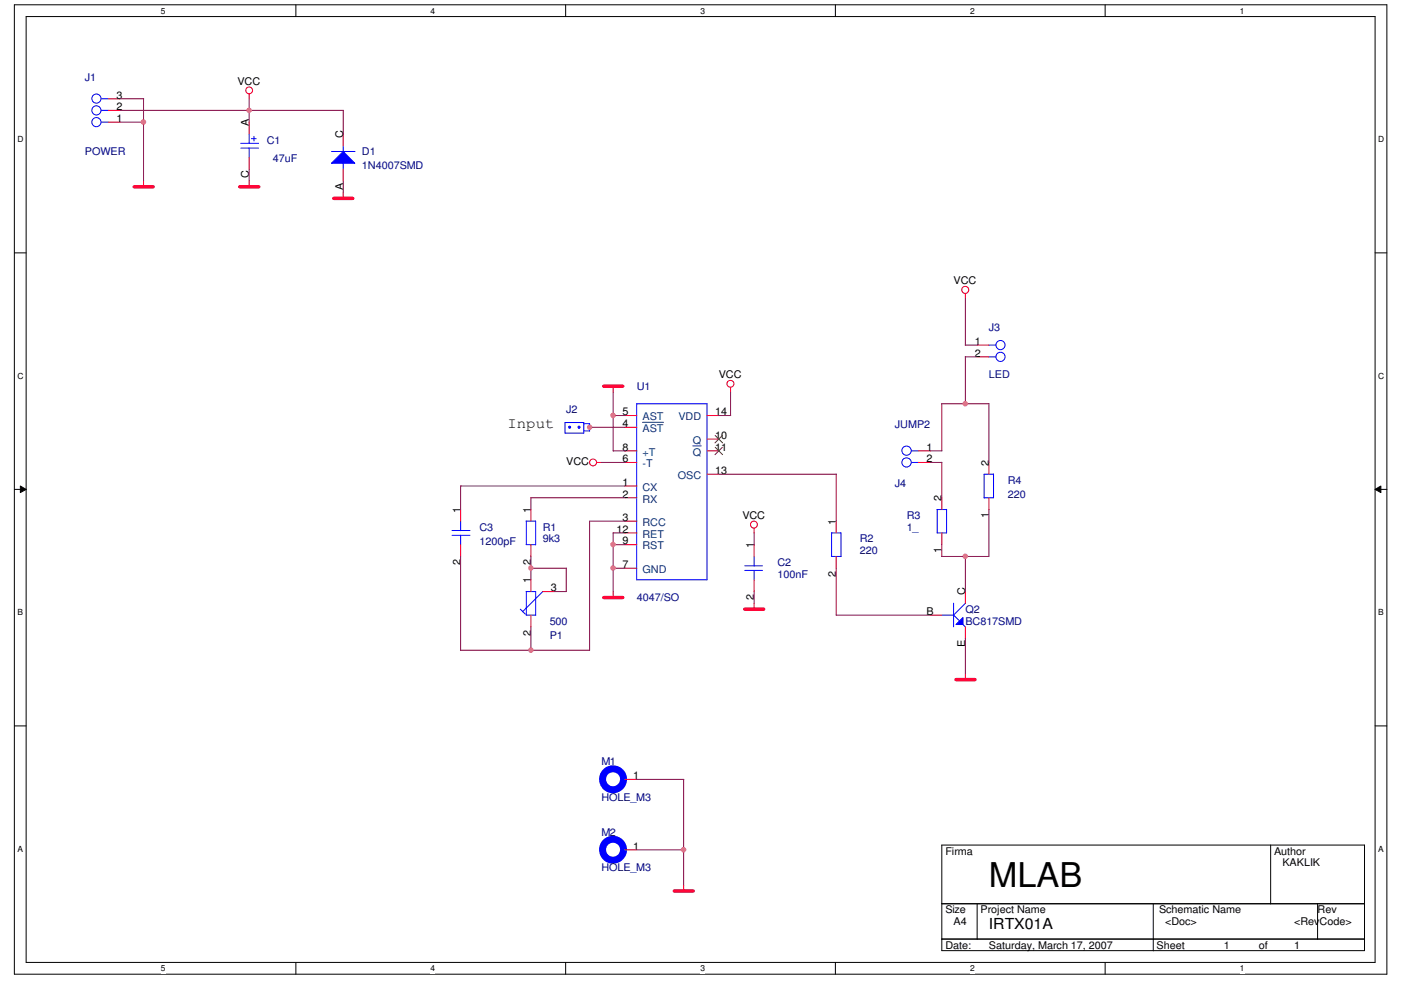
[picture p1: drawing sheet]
<svg xmlns="http://www.w3.org/2000/svg" width="297mm" height="210mm" viewBox="0 0 297 210" stroke-linecap="round" stroke-linejoin="round" font-family="sans-serif">
<path d="M3 1h291v205.6h-291zM5.5 3.5h286v200.6h-286z" fill="none" stroke="#000" stroke-width=".21"/>
<g fill="#fff">
<path d="M34.1 1.3h1v2h-1z"/>
<path d="M34.1 204.4h1v2h-1z"/>
</g>
<path d="M62.7 1v2.5M62.7 204.1v2.5" fill="none" stroke="#000" stroke-width=".21"/>
<g fill="#fff">
<path d="M91.3 1.3h1v2h-1z"/>
<path d="M91.3 204.4h1v2h-1z"/>
</g>
<path d="M119.9 1v2.5M119.9 204.1v2.5" fill="none" stroke="#000" stroke-width=".21"/>
<g fill="#fff">
<path d="M148.5 1.3h1v2h-1z"/>
<path d="M148.5 204.4h1v2h-1z"/>
</g>
<path d="M177.1 1v2.5M177.1 204.1v2.5" fill="none" stroke="#000" stroke-width=".21"/>
<g fill="#fff">
<path d="M205.7 1.3h1v2h-1z"/>
<path d="M205.7 204.4h1v2h-1z"/>
</g>
<path d="M234.3 1v2.5M234.3 204.1v2.5" fill="none" stroke="#000" stroke-width=".21"/>
<g fill="#fff">
<path d="M262.9 1.3h1v2h-1z"/>
<path d="M262.9 204.4h1v2h-1z"/>
<path d="M3.7 28.6h1.2v2h-1.2z"/>
<path d="M292.2 28.6h1.3v2h-1.3z"/>
<path d="M3.7 78.7h1.2v2h-1.2z"/>
<path d="M292.2 78.7h1.3v2h-1.3z"/>
</g>
<path d="M3 53.6h2.5M291.5 53.6h2.5" fill="none" stroke="#000" stroke-width=".21"/>
<g fill="#fff">
<path d="M3.7 128.9h1.1v2h-1.1z"/>
<path d="M292.2 128.9h1.1v2h-1.1z"/>
</g>
<path d="M3 103.8h2.5M4.3 103.1l1.2 .7-1.2 .7zM291.5 103.8l1.3-.7v1.4zM291.5 103.8h2.5" fill="none" stroke="#000" stroke-width=".21"/>
<path d="M4.3 103.1l1.2 .7-1.2 .7zM291.5 103.8l1.3-.7v1.4z" fill="#000"/>
<g fill="#fff">
<path d="M3.7 179h1.1v2h-1.1z"/>
<path d="M292.2 179h1.1v2h-1.1z"/>
</g>
<path d="M3 154h2.5M291.5 154h2.5M199.7 179.2h89.6v22.4h-89.6zM269.4 179.2v12.5M199.7 191.7h89.6M199.7 199.2h89.6M207.2 191.7v7.5M244.5 191.7v10M279.4 191.7v7.5" fill="none" stroke="#000" stroke-width=".21"/>
<g fill="none" stroke="#f00" stroke-width=".21">
<path d="M52.8 19.9v1.1M30.4 38.4v1.3M52.8 38.4v1.3M72.8 40.9v1.2M204.7 62.2v1M126.5 98.1h1M130 81.9v1.3M154.9 82.1v1.1M159.9 112v1M130 125.5v1.3M159.9 128v1.2M204.7 142.9v1.3"/>
<path d="M144.9 187.7v1.3"/>
<circle cx="52.8" cy="19.2" r=".72"/>
<circle cx="204.7" cy="61.5" r=".75"/>
<circle cx="125.7" cy="98.1" r=".74"/>
<circle cx="154.9" cy="81.4" r=".74"/>
<circle cx="159.8" cy="111.3" r=".73"/>
</g>
<path d="M28.4 39.6h4.1M50.8 39.6h4.1M70.8 42.1h4M128 81.9h4M128 126.7h4M157.9 129.2h4M202.7 144.1h4M143 189h4" fill="none" stroke="#f00" stroke-width=".72"/>
<path d="M119.8 89.6h4v2.3h-4zM123.7 89.9h1.3v1.5M123.7 91.4h1.3" fill="none" stroke="#00f" stroke-width=".21"/>
<path d="M122.6 90.4h.3v.4h-.3z" fill-rule="evenodd" fill="#00f"/>
<path d="M122.6 90.4h.3v.4h-.3z" fill="none" stroke="#00f" stroke-width=".21"/>
<path d="M120.6 90.4h.3v.4h-.3z" fill-rule="evenodd" fill="#00f"/>
<g fill="none" stroke="#00f" stroke-width=".21">
<path d="M209.6 73.2h1.6M209.6 75.7h1.6M120.6 90.4h.3v.4h-.3zM135 85.6h14.9v37.4h-14.9zM193.2 95.6h1.6M193.2 98.1h1.6M95.8 112.5h3.8M95.8 113.5h3.8M97.7 110.5v2.1M97.7 113.5v2.1M159.9 118v2.1M176.3 113h2v5.1l-2-.1z"/>
<path d="M198.7 108.1h2M198.7 108.1v5M200.7 108v5h-2M110.3 129.2l1.1 1.1M111.5 125.5h2.1v5h-2.1M111.6 125.4v5.1M115.1 125.5l-4.3 4.3M157.9 120h3.8M157.9 121h3.8M159.9 121v2M132.2 165.3h.3M132.2 180.3h.3"/>
<circle cx="212.1" cy="73.2" r=".97"/>
<circle cx="212.1" cy="75.7" r=".97"/>
<circle cx="192.2" cy="98.1" r=".99"/>
<circle cx="192.2" cy="95.6" r=".99"/>
</g>
<g fill="none" stroke="#f00" stroke-width=".21">
<path d="M207.2 73.2h2.5M207.2 75.7h2.5M125 90.6h.1M132.5 88.1h2.5M132.5 90.6h2.5M132.5 98.1h2.5M132.5 95.6h2.5M149.9 88.1h2.5M149.9 95.6h2.5M149.9 93.1h2.5M194.7 98.1h2.5M194.7 95.6h2.5"/>
<path d="M97.7 108.1v2.4M97.7 115.5v2.5M132.5 103.1h2.5M132.5 105.6h2.5M132.5 110.5h2.5M132.5 113h2.5M132.5 115.5h2.5M149.9 100.6h2.5M159.9 115.5v2.5M177.3 110.5v2.5M177.3 118v2.5M199.7 105.6v2.5"/>
<path d="M199.7 113v2.5M112.6 123v2.5M112.6 130.5v2.5M115.1 125.5h2.5M132.5 120.5h2.5M159.9 123v2.5M132.5 165.3h2.5M132.5 180.3h2.5"/>
</g>
<path d="M136.2 89.6h4.5M146.9 94.6h1.8" fill="none" stroke="#004080" stroke-width=".21"/>
<path d="M151.6 92.4l1.6 1.5M151.6 94.9l1.6 1.5M153.2 92.4l-1.6 1.5M153.2 94.9l-1.6 1.5" fill="none" stroke="#804000" stroke-width=".21"/>
<g fill="none" stroke="#00f" stroke-width="1.5">
<circle cx="130" cy="165.3" r="2.23"/>
<circle cx="130" cy="180.2" r="2.23"/>
</g>
<path d="M202.7 132.5l1.5-1.5v1.5z" fill="#00f"/>
<g fill="none" stroke="#00f" stroke-width=".21">
<path d="M21.5 25.9h1.5M21.5 23.4h1.5M21.5 21h1.5M51.1 30.4h3.7M51.1 31.4h3.7M52.8 28.4v2M52.8 31.4v2M53.3 29.4h1M53.8 28.9v1M70.3 32.1h5M72.8 30.9v1.2M111.5 110.5h2.1v5.1l-2.1-.1"/>
<path d="M111.6 110.5v5M208.6 100.6h2M208.7 100.6v5M210.6 100.5v5.1h-2M199.7 130.5h2.5M202.2 127.9v5.1M202.7 132.5l1.5-1.5v1.5zM204.1 132.4l.6 .6M204.7 128l-2.6 2.5 1.4 1.2"/>
<circle cx="20.4" cy="25.9" r=".97"/>
<circle cx="20.4" cy="23.4" r=".97"/>
<circle cx="20.4" cy="20.9" r=".97"/>
</g>
<path d="M23 25.9h2.4M23 23.4h2.4M23 21h2.4M52.8 25.9v2.5M52.8 33.4v2.5M209.7 98.1v2.5M112.6 108.1v2.4M112.6 115.5v2.5M209.7 105.6v2.5M197.2 130.5h2.5M204.7 125.5v2.5M204.7 133v2.4" fill="none" stroke="#f00" stroke-width=".21"/>
<path d="M70.3 34.6l2.5-2.5 2.4 2.5z" fill="#00f"/>
<path d="M70.3 34.6l2.5-2.5 2.4 2.5zM72.8 34.6v1.3" fill="none" stroke="#00f" stroke-width=".21"/>
<path d="M72.8 28.4v2.5M72.8 35.9v2.5" fill="none" stroke="#f00" stroke-width=".21"/>
<g fill="none" stroke="#800040" stroke-width=".21">
<path d="M25.4 21h5.1M25.4 25.9h5.1M25.4 23.4h47.4M30.4 21v17.4M52.8 21v5M52.8 35.9v2.5M72.8 23.4v5M72.8 38.3v2.6M204.6 75.7h2.6M204.7 63.2v10h2.5M204.7 75.6v10M125 90.6h7.5"/>
<path d="M127.5 98.1h5M130 88.1h2.5M130 83.2v12.5M130 95.6h2.5M152.4 88.1h2.5M154.9 83.1v5M197.2 98.1h2.5M197.2 95.6h2.5M199.6 85.6h10.1M199.7 85.6v10M199.7 98v7.6M209.7 85.6v12.5"/>
<path d="M97.7 118v20M112.5 105.6h20M112.6 105.5v2.6M112.6 118v5M130 115.5h2.5M130 113h2.5M130 113v12.5M132.5 103.1h-34.9l.1 5M132.5 110.5h-7.5v27.5M152.4 100.6h24.9M159.9 113v2.5M177.3 100.5v10"/>
<path d="M199.7 115.5v2.5M204.7 118v7.5M209.7 108v10h-10.1M97.6 137.9h27.4M112.5 120.5h7.6M112.6 133v5M117.6 125.5h2.5M120.1 120.5v5M130 120.5h2.5M159.9 125.4v2.6M177.3 120.5v10h20M204.7 135.4v7.5"/>
<path d="M135 165.3h10l-.1 22.4M135 180.3h10"/>
</g>
<circle cx="30.4" cy="25.9" r=".49" fill="#f0f"/>
<circle cx="30.4" cy="25.9" r=".49" fill="none" stroke="#f0f" stroke-width=".21"/>
<circle cx="52.8" cy="23.4" r=".48" fill="#f0f"/>
<circle cx="52.8" cy="23.4" r=".48" fill="none" stroke="#f0f" stroke-width=".21"/>
<circle cx="112.5" cy="137.9" r=".48" fill="#f0f"/>
<circle cx="112.5" cy="137.9" r=".48" fill="none" stroke="#f0f" stroke-width=".21"/>
<circle cx="125" cy="90.6" r=".48" fill="#f0f"/>
<circle cx="125" cy="90.6" r=".48" fill="none" stroke="#f0f" stroke-width=".21"/>
<circle cx="130" cy="88.1" r=".49" fill="#f0f"/>
<circle cx="130" cy="88.1" r=".49" fill="none" stroke="#f0f" stroke-width=".21"/>
<circle cx="130" cy="115.5" r=".49" fill="#f0f"/>
<circle cx="130" cy="115.5" r=".49" fill="none" stroke="#f0f" stroke-width=".21"/>
<circle cx="130" cy="120.5" r=".48" fill="#f0f"/>
<circle cx="130" cy="120.5" r=".48" fill="none" stroke="#f0f" stroke-width=".21"/>
<circle cx="204.7" cy="85.6" r=".48" fill="#f0f"/>
<circle cx="204.7" cy="85.6" r=".48" fill="none" stroke="#f0f" stroke-width=".21"/>
<circle cx="204.7" cy="118" r=".49" fill="#f0f"/>
<circle cx="204.7" cy="118" r=".49" fill="none" stroke="#f0f" stroke-width=".21"/>
<circle cx="112.6" cy="120.5" r=".47" fill="#f0f"/>
<circle cx="112.6" cy="120.5" r=".47" fill="none" stroke="#f0f" stroke-width=".21"/>
<circle cx="144.9" cy="180.2" r=".49" fill="#f0f"/>
<circle cx="144.9" cy="180.2" r=".49" fill="none" stroke="#f0f" stroke-width=".21"/>
<text font-size="7.2" x="209.7" y="188.2">MLAB</text>
<g font-size="3.2">
<text x="107.6" y="90.7">Input</text>
<text x="209.7" y="197.1">IRTX01A</text>
</g>
<g font-size="2.2" fill="#000080">
<text x="18" y="17.2">J1</text>
<text x="18" y="32.9">POWER</text>
<text x="56.6" y="30.4">C1</text>
<text x="57.8" y="34.4">47uF</text>
<text x="76.7" y="32.9">D1</text>
<text x="76.7" y="35.9">1N4007SMD</text>
<text x="209.7" y="70.3">J3</text>
<text x="135" y="82.7">U1</text>
<text x="209.7" y="80.2">LED</text>
<text x="120.1" y="87.7">J2</text>
<text x="189.7" y="90.7">JUMP2</text>
<text x="189.7" y="103.4">J4</text>
<text x="213.7" y="102.6">R4</text>
<text x="213.7" y="105.6">220</text>
<text x="101.6" y="112.6">C3</text>
<text x="115.1" y="112.6">R1</text>
<text x="192.2" y="110.1">R3</text>
<text x="192.2" y="112.6">1_</text>
<text x="101.6" y="115.6">1200pF</text>
<text x="115.1" y="115.1">9k3</text>
<text x="182.3" y="115.1">R2</text>
<text x="182.3" y="117.6">220</text>
<text x="164.8" y="120.1">C2</text>
<text x="164.8" y="122.6">100nF</text>
<text x="135" y="127.5">4047/SO</text>
<text x="204.7" y="130">Q2</text>
<text x="116.5" y="135.5">P1</text>
<text x="116.5" y="132.5">500</text>
<text x="204.7" y="132.5">BC817SMD</text>
<text x="127.5" y="162.3">M1</text>
<text x="127.5" y="169.8">HOLE_M3</text>
<text x="127.5" y="177.3">M2</text>
<text x="127.5" y="184.8">HOLE_M3</text>
</g>
<g font-size="2.2">
<text x="50.3" y="18">VCC</text>
<text x="24.7" y="23.4">2</text>
<text x="24.7" y="20.9">3</text>
<text x="24.7" y="25.9">1</text>
<text x="52.8" y="26.7" transform="rotate(-90 52.8 26.7)">A</text>
<text x="72.7" y="29.2" transform="rotate(-90 72.7 29.2)">C</text>
<text x="52.8" y="37.8" transform="rotate(-90 52.8 37.8)">C</text>
<text x="72.7" y="40.2" transform="rotate(-90 72.7 40.2)">A</text>
<text x="202.2" y="60.3">VCC</text>
<text x="206.7" y="73.2">1</text>
<text x="206.7" y="75.6">2</text>
<text x="152.4" y="80.2">VCC</text>
<text x="132" y="88.1">5</text>
<text x="151.6" y="88.1">14</text>
<text x="132" y="90.6">4</text>
<text x="132" y="95.6">8</text>
<text x="151.6" y="93.1">10</text>
<text x="151.6" y="95.6">11</text>
<text x="196.5" y="95.6">1</text>
<text x="120.1" y="98.6">VCC</text>
<text x="132" y="98">6</text>
<text x="151.6" y="100.5">13</text>
<text x="196.5" y="98">2</text>
<text x="209.6" y="98.8" transform="rotate(-90 209.6 98.8)">2</text>
<text x="132" y="103">1</text>
<text x="132" y="105.5">2</text>
<text x="199.6" y="106.3" transform="rotate(-90 199.6 106.3)">2</text>
<text x="97.6" y="108.8" transform="rotate(-90 97.6 108.8)">1</text>
<text x="112.5" y="108.8" transform="rotate(-90 112.5 108.8)">1</text>
<text x="130.7" y="113">12</text>
<text x="132" y="110.5">3</text>
<text x="157.4" y="110.1">VCC</text>
<text x="177.2" y="111.3" transform="rotate(-90 177.2 111.3)">1</text>
<text x="209.6" y="109.9" transform="rotate(-90 209.6 109.9)">1</text>
<text x="97.6" y="119.9" transform="rotate(-90 97.6 119.9)">2</text>
<text x="112.5" y="119.9" transform="rotate(-90 112.5 119.9)">2</text>
<text x="132" y="115.5">9</text>
<text x="159.8" y="116.3" transform="rotate(-90 159.8 116.3)">1</text>
<text x="199.6" y="117.4" transform="rotate(-90 199.6 117.4)">1</text>
<text x="112.5" y="123.7" transform="rotate(-90 112.5 123.7)">1</text>
<text x="116.8" y="125.4">3</text>
<text x="132" y="120.5">7</text>
<text x="177.2" y="122.4" transform="rotate(-90 177.2 122.4)">2</text>
<text x="159.8" y="127.3" transform="rotate(-90 159.8 127.3)">2</text>
<text x="196.4" y="130.4">B</text>
<text x="204.6" y="126.2" transform="rotate(-90 204.6 126.2)">C</text>
<text x="112.5" y="134.8" transform="rotate(-90 112.5 134.8)">2</text>
<text x="204.6" y="137.3" transform="rotate(-90 204.6 137.3)">E</text>
<text x="134.2" y="165.3">1</text>
<text x="134.2" y="180.2">1</text>
<text x="200.4" y="181.3">Firma</text>
<text x="270.1" y="181.3">Author</text>
<text x="271.9" y="183.8">KAKLIK</text>
<text x="200.4" y="193.7">Size</text>
<text x="202.2" y="196.2">A4</text>
<text x="207.9" y="193.7">Project Name</text>
<text x="245.7" y="193.7">Schematic Name</text>
<text x="247" y="196.2">&lt;Doc&gt;</text>
<text x="274.4" y="196.2">&lt;RevCode&gt;</text>
<text x="279.4" y="193.7">Rev</text>
<text x="200.4" y="201.2">Date:</text>
<text x="209.7" y="201.2">Saturday, March 17, 2007</text>
<text x="245.2" y="201.2">Sheet</text>
<text x="259.5" y="201.2">1</text>
<text x="266.9" y="201.2">of</text>
<text x="274.4" y="201.2">1</text>
</g>
<g font-size="2.2" fill="#004080">
<text x="136.2" y="89.2">AST</text>
<text x="143.8" y="89.2">VDD</text>
<text x="136.2" y="91.7">AST</text>
<text x="146.9" y="94.1">Q</text>
<text x="136.2" y="99.1">-T</text>
<text x="136.2" y="96.6">+T</text>
<text x="143.7" y="101.6">OSC</text>
<text x="146.9" y="96.6">Q</text>
<text x="136.2" y="104.1">CX</text>
<text x="136.2" y="106.6">RX</text>
<text x="136.2" y="111.5">RCC</text>
<text x="136.2" y="114">RET</text>
<text x="136.2" y="116.5">RST</text>
<text x="136.2" y="121.5">GND</text>
</g>
<g font-size="1.8">
<text x="34.1" y="2.9">5</text>
<text x="91.3" y="2.9">4</text>
<text x="148.5" y="2.9">3</text>
<text x="205.7" y="2.9">2</text>
<text x="262.9" y="2.9">1</text>
<text x="3.7" y="30.2">D</text>
<text x="292.2" y="30.2">D</text>
<text x="3.7" y="80.3">C</text>
<text x="292.2" y="80.3">C</text>
<text x="3.7" y="130.5">B</text>
<text x="292.2" y="130.5">B</text>
<text x="3.7" y="180.6">A</text>
<text x="292.2" y="180.6">A</text>
<text x="34.1" y="206">5</text>
<text x="91.3" y="206">4</text>
<text x="148.5" y="206">3</text>
<text x="205.7" y="206">2</text>
<text x="262.9" y="206">1</text>
</g>
</svg>
